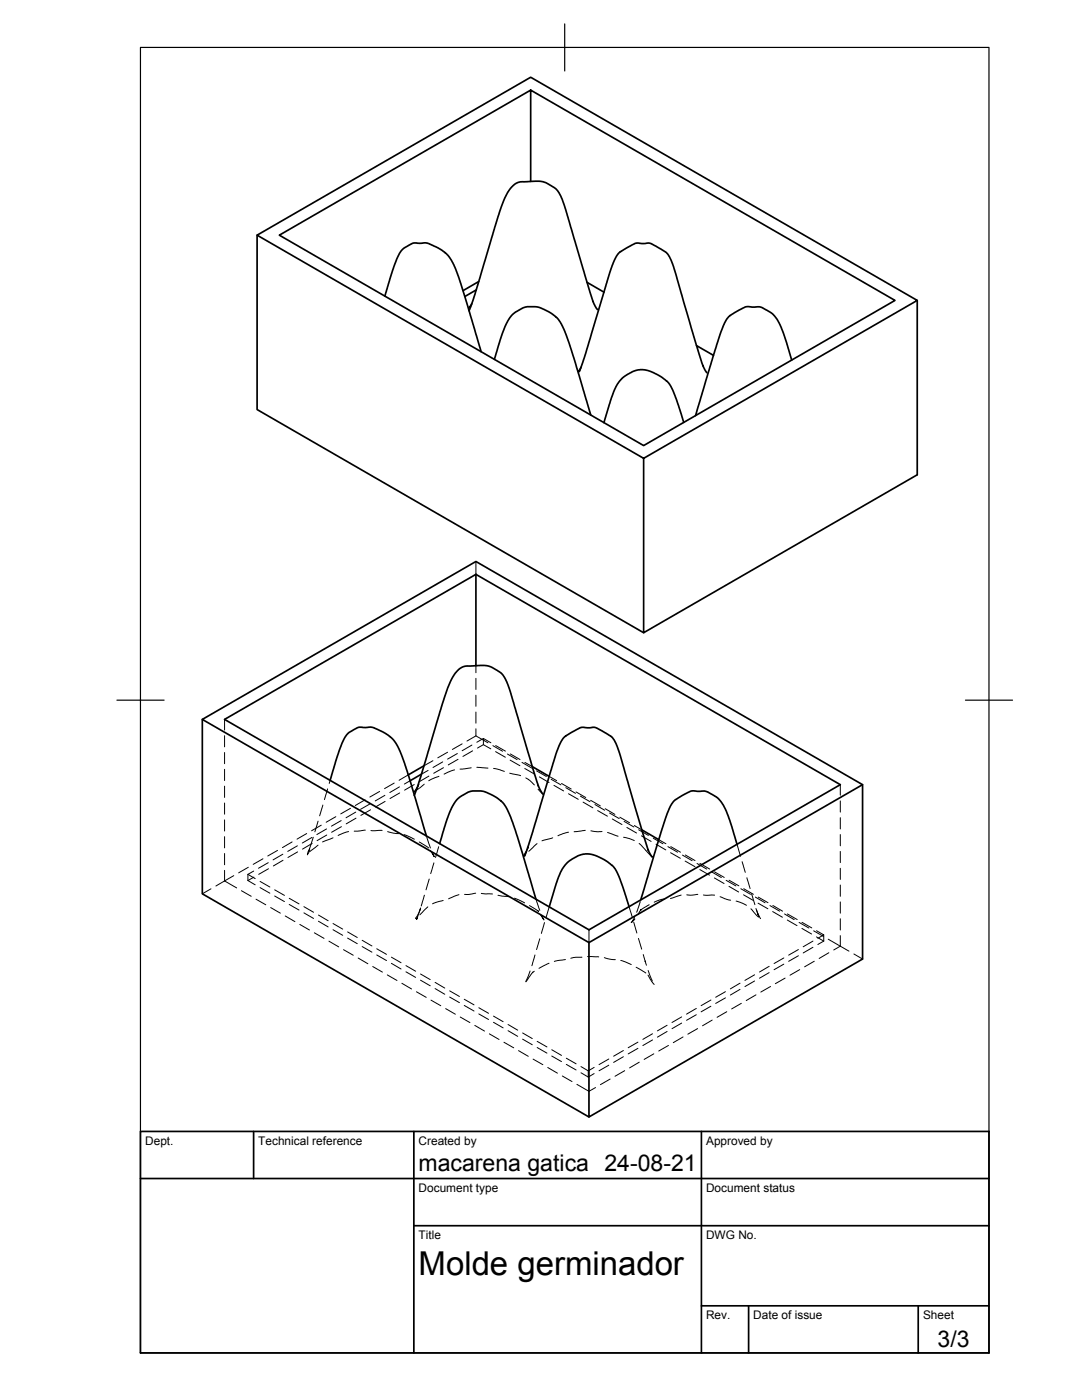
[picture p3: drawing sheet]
<svg xmlns="http://www.w3.org/2000/svg" width="216mm" height="279mm" viewBox="0 0 216 279" stroke-linecap="round" stroke-linejoin="round" font-family="sans-serif">
<g fill="none" stroke="#000" stroke-width=".34">
<path d="M105.9 18l-50.2 28.9 72.7 42 50.2-28.9-72.7-42v18.2M51.3 46.9l54.6-31.5 77.1 44.6-54.6 31.5zM51.3 46.9v34.8l77.1 44.6M76.8 59.1l1.6-5.3 1.2-2.9a4.3 4.3 0 0 1 2.5-2.3l.5-.1h2.3l.6 .1 2.7 1.4 1.1 .9 .6 .8 .9 1.6 1 2.7 4.2 14.2M95 57.9l-2.2 1.3M95.5 56.2l-3.1 1.8M117.1 56.4l3.4 1.9M183 60v34.8l-54.6 31.5v-34.8M94.1 60.6l-.5 .7M98.6 71.7l2.2-6.6 .9-1.7 .6-.6 1.8-1.2 1.2-.4 2.1 .1 2.1 .9 1.9 1.5 1.3 2.5 1.8 5.3 3.4 11.3M115.9 73.3l-.5 .8M118.3 60.2l-5.5-18.5-.6-2-.6-1.2-1-1.1-2.3-1.1-1.6-.1-2.2 .1a3.7 3.7 0 0 0-3.4 2.5l-1.4 3.5-4.9 16.4-1.2 3.3"/>
<path d="M118.3 60.1l.9 1.7M139 69l3.4 1.9M140.2 72.9l.9 1.5M140.3 73l-4.4-14.6a34.2 34.2 0 0 0-2.3-7l-.8-1.1-3.3-1.8-2.7 .1-2.8 1.5-.7 .6-.7 1.1-.9 2.6-4.9 16.2-1.2 3.6M158 71.9l-1.8-5.6-.7-1.8-.9-1.4-.8-.7-1.8-1-.5-.2h-1.9a2.6 2.6 0 0 0-2.1 .6l-1.8 1.2a6.8 6.8 0 0 0-1.9 3.4l-5 16.6M136.4 84.3l-2-6a6.3 6.3 0 0 0-3.3-3.6l-1.9-.8-1.4-.1-1.6 .4-2.1 1.3-.9 1.1-.7 1.4-2 6.3M95 114.6v18.2M40.4 143.6l54.6-31.5 77.1 44.5-54.6 31.5zM40.4 143.6v34.8l77.1 44.5M44.8 143.6l50.2-29 72.7 42-50.2 29zM65.9 155.7l1.8-5.9 .9-2.3a4.8 4.8 0 0 1 2.9-2.3l2.5-.1 .6 .1 2.7 1.4 .8 .6 .9 1.1 .8 1.5 .9 2.6 4.4 14.4M83.2 157.3l-.5 .7"/>
<path d="M84.1 154.5l-2.3 1.3M84.6 152.8l-3.1 1.8M106.2 153l3.4 1.9M107.4 156.8l.9 1.6M107.4 156.8l-5.5-18.4-1.2-3.1-.3-.6-.7-.6-2.3-1.2-1.6-.1-2.2 .1a3.7 3.7 0 0 0-3.4 2.5l-.9 1.9-1 3-4.3 14.6-1.3 3.7M172.1 156.6v34.8l-54.6 31.5v-34.8M87.7 168.4l2.1-6.5 .8-1.5 1.1-1.3 1.7-1 1-.2 2.2 .1 2.3 1 1.7 1.5 1.3 2.6 1.5 4.4 3.5 12M105 170l-.5 .8M128.1 165.6l3.3 2M129.3 169.6l.8 1.4M129.3 169.7l-4.3-14.6a32.5 32.5 0 0 0-2.4-7.3l-.7-.9-3.3-1.8-2.8 .1-3.2 1.9a11.7 11.7 0 0 0-2.2 5.1l-4.1 13.7-1.6 4.9M147.1 168.5l-1.8-5.6-.5-1.3-.9-1.6-1-1-1.7-.9-.6-.2-2.1-.1a7.8 7.8 0 0 0-3.5 1.6l-.2 .2a7.3 7.3 0 0 0-2 3.8l-4.9 16.2"/>
<path d="M125.5 180.9l-2-5.9a6.4 6.4 0 0 0-3.3-3.6l-1.9-.8-1.5-.2-1.5 .4-2.1 1.3-1 1.3-.8 1.6-1.8 6M28 225.8h169.3v44.2h-169.3zM28 235.2h169.3M50.6 225.8v9.4M82.6 225.8v44.2M140 225.8v44.2M82.6 244.6h114.7M140 260.6h57.3M149.4 260.6v9.4M183.2 260.6v9.4"/>
</g>
<g fill="none" stroke="#000" stroke-width=".2">
<path d="M95 112.1v2.5M95 132.8v1.5M95 135.4v2.2M95 138.7v2.3M44.8 143.6v2.1M44.8 146.8v2.3M44.8 150.2v2.2M44.8 153.5v2.3M44.8 156.9v2.2M65.4 157.4l-.7 2.2M65.9 155.7l-.2 .7M72.8 159.6l-1.9 1.2"/>
<path d="M75.7 158l-1.9 1.1M76.8 158.7l-1.9 1.1M76.8 159.9l-1.9 1.2M78.7 156.3l-2 1.1M79.7 157l-1.9 1.2M79.8 158.2l-2 1.2M81.5 154.6l-1.9 1.1M81.8 155.8l-1.1 .7M82.7 156.6l-2 1.1M82.8 158.4l-.2 .3 .1-.1M83.2 157.3l.4-.8-.4 .9M84.6 156.5l-1.7 1.4"/>
<path d="M85.4 153.7l-1.3 .8M85.6 154.9l-2 1.1M86.4 151.8l-1.8 1M87.6 154.9l-2.1 .9M88.3 152.1l-1.9 1.1M88.5 153.2l-2 1.1M89.3 150.1l-1.9 1.1M90.7 153.7l-2.1 .8M91.3 150.4l-2 1.1M91.4 151.5l-2 1.2M92.2 148.5l-1.9 1.1M94 153.2l-2.2 .3"/>
<path d="M94.2 148.7l-2 1.1M94.3 149.8l-1.9 1.2M95 142.1v2.2M95 145.4v1.5M95 146.9l2.4 1.3M95 146.9l-1.8 1M95.1 148.1l1.4-.7 1.4 .8M95.1 153.1l2.3 .2M96.5 148.6l1.4 .8M96.5 148.6l-1.2 .7M96.5 147.4v1.2M98.3 148.8l2 1.1"/>
<path d="M98.5 153.4l2.1 .5M98.9 150l1.9 1.1M98.9 148.8l2 1.1M101.3 150.5l1.9 1.1M101.7 154.3l2.2 .5M101.8 151.7l1.9 1.1M101.8 150.5l2 1.1M104.2 152.2l1.9 1.1M104.7 153.4l1.9 1.1M104.7 152.2l1.5 .8M104.9 155.2l.8 .6 .9 .9M107.1 153.8l1.9 1.2"/>
<path d="M107.4 157.5l.9 .9M107.4 156.8h.1M107.6 155l2 1.2M109.6 154.9l1.5 .9M110 155.5l1.9 1.1M110.5 156.7l2 1.2M112 156.4l2 1.1M112.9 157.2l1.9 1.1M113.4 158.4l2 1.1M115 158.1l1.9 1.1M115.8 158.9l1.9 1.1M117.9 159.7l1.9 1.1"/>
<path d="M167.7 156.6v2.1M167.7 159.8v2.3M42.1 177.4l-1.7 1M44.8 160.3v2.2M44.8 163.6v2.3M44.8 167v2.2M44.8 170.3v2.3M44.8 173.7v2.1M44.8 175.8l2.4 1.4M44.8 175.8l-1.7 1M46.6 174.8l-1.8 1M48.2 177.8l1.9 1.1"/>
<path d="M49.5 174.5l1.4 .9M49.5 175.7l1.4 .9M49.5 174.5v1.2M49.5 173.1l-1.9 1.1M50.6 173.8l-1.1 .7M50.7 175.1l-1.2 .6M51.1 179.5l1.9 1.1M51.9 175.9l1.9 1.1M51.9 177.1l1.9 1.2M52.5 171.4l-2 1.1M53.5 172.2l-1.9 1.1M53.6 173.4l-2 1.1"/>
<path d="M54.8 177.6l2 1.1M54.8 178.8l2 1.1M55.4 169.7l-2 1.1M56.4 170.5l-1.9 1.1M56.5 171.7l-2 1.1M57.7 179.3l2 1.1M58.3 168l-1.9 1.2M59.3 168.8l-1.9 1.1M59.4 170l-1.9 1.1M61.2 166.4l-1.9 1.1M61.4 170.1l.4-.7-.5 1.2 .2-.3M62.3 167.1l-2 1.1"/>
<path d="M62.3 168.3l-1.9 1.2M62.5 167.1l-.7 2.1M63.5 163.9l-.7 2.1M63.5 168.7l-1.8 1.3M64.1 164.7l-1.9 1.1M64.4 160.7l-.6 2.1M65.2 165.4l-2 1.2M65.2 166.7l-1.9 1.1M66.5 167.2l-2.1 .8M67 163l-1.9 1.1M68.1 163.8l-2 1.1M68.1 165l-1.9 1.1"/>
<path d="M69.6 166l-2.1 .7M69.9 161.3l-1.9 1.1M71 162.1l-2 1.1M71 163.3l-1.9 1.1M72.9 165.7l-2.2 .2M73.9 160.4l-2 1.1M73.9 161.6l-1.9 1.1M76.2 165.7l-2.2 .1M77.3 166l2.2 .4M80.6 166.6l2.1 .9M83.7 168l1.8 1.2M84.7 178.7l-.6 2.1"/>
<path d="M85.1 166.8l.8 2.4M85.6 175.4l-.6 2.2M85.9 169.7l.8 1.3-.4-.7M86.6 172.2l-.7 2.2M87.5 169l-.6 2.1M88.4 179.7l-2.1 .7M91.6 178.6l-2.1 .8M94.9 178.3l-1.4 .2h-.8M96 178.3l2.3 .1M99.4 178.7l2.2 .3M102.6 179.3l2.1 .9M104.7 170.6l-.2 .2"/>
<path d="M104.8 170.5l-.1 .3M105.2 169.5l.2-.5-.4 1M106.9 179.5l.8 2.2M107.2 168.4l-1.7 1.5M110.3 167.2l-2.2 .6M113.4 166.1l-2.1 .7M116.3 160.1l2 1.1M116.8 165.7l-2.2 .3M117.9 165.8l2.2 .2M118.7 160.6l1.9 1.1M119.3 161.8l1.9 1.1M120.8 161.4l1.9 1.1"/>
<path d="M121.2 166.1l2.1 .8M121.6 162.3l2 1.1M122.2 163.4l1.9 1.2M123.7 163.1l1.9 1.1M124.4 167.1l2.2 .7M124.5 163.9l2 1.1M125.1 165.1l1.9 1.2M126.6 164.8l1.5 .8M127.4 165.6l2 1.1M127.5 168.3l2.6 2.7M127.8 179.9l-.8 2.2M128 166.8l1.9 1.1"/>
<path d="M129.3 169.6v-.1v.2M130.4 167.3l1.9 1.1M130.9 168.5l2 1.1M131.4 167.6l1.5 .8M132.7 179.4l-.8 .1-1.4 .6M133.3 169l1.9 1.1M133.8 170.2l2 1.1M133.8 169l2 1.1M135.9 178.6l-2.1 .7M136.2 170.7l1.9 1.1M136.7 171.8l2 1.2M136.8 170.6l1.9 1.1"/>
<path d="M139.1 172.3l1.9 1.1M139.2 178.5l-1.2 .2-1-.1M139.6 173.5l2 1.2M139.7 172.3l1.9 1.1M140.4 178.6l2.2 .1M142 174l1.9 1.1M142.5 175.2l2 1.1M142.6 174l1.9 1.1M143.7 179l2.1 .7M144.9 175.7l1.9 1.1M145.5 176.9l1.9 1.1M145.5 175.7l1.9 1.1"/>
<path d="M146.9 179.8l2.1 .9M147.1 168.5l.7 2.4M147.8 177.4l2 1.1M148.1 172l.6 2.1M148.4 178.6l1.9 1.1M148.4 177.4l1.9 1.1M149 175.2l.7 2.1M150 178.4l.6 2.1M150.7 179l2 1.2M151.3 179l1.9 1.1M167.7 163.2v2.2M167.7 166.6v2.2"/>
<path d="M167.7 169.9v2.2M167.7 173.3v2.2M167.7 176.6v2.3M167.7 180v2.2M54 181.1l1.9 1.1M56.9 182.8l1.9 1.1M57.7 180.5l2 1.1M59.8 184.5l2 1.1M60.6 180.9l2 1.2M60.6 182.2l2 1.1M62.7 186.2l2 1.1M63.5 182.6l2 1.2"/>
<path d="M63.5 183.9l2 1.1M65.6 187.8l2 1.2M66.5 184.3l1.9 1.1M66.5 185.5l1.9 1.2M68.5 189.5l2 1.1M69.4 186l1.9 1.1M69.4 187.2l1.9 1.1M71.5 191.2l1.9 1.1M72.3 187.7l1.9 1.1M72.3 188.9l1.9 1.1M74.4 192.9l1.9 1.1M75.2 189.3l1.9 1.2"/>
<path d="M75.2 190.6l1.9 1.1M77.3 194.6l1.9 1.1M78.1 191l1.9 1.1M78.1 192.3l1.9 1.1M80.2 196.2l1.9 1.2M81 192.7l1.9 1.1M81 193.9l1.9 1.2M83.1 197.9l1.9 1.1M83.7 181.9l.2-.7-1 2.1M83.7 181.9l-.6 1.6 .2-.5M83.9 194.4l1.9 1.1M83.9 195.6l1.9 1.1"/>
<path d="M85.4 181l-1.6 1.6M86 199.6l2 1.1M86.8 196.1l2 1.1M86.8 197.3l2 1.1M89.7 197.8l2 1.1M89.7 199l2 1.1M92.6 199.4l2 1.1M105.7 180.7l1.8 1.2-.1-.1M105.8 193.8l-.9 2.1M106.6 193.8l-.3 .3-1.4 1.8M106.7 190.6l-.6 2.1M107.7 187.4l-.6 2.1"/>
<path d="M107.8 182.5l.7 1.1-.4-.9M108.7 184.1l-.7 2.2M109.6 192.2l-2.1 1.1M109.6 181l-.6 2.1M112.8 191.5l-2.2 .4M116.1 191h-1.2l-1 .2M117.2 190.9l2.3 .1M117.5 185.6v2.5M120.6 191.1l2.2 .4M123.9 191.7l2.1 .8M125.5 180.9l.6 2.1M126.5 184.1l.6 2.1"/>
<path d="M126.6 183.1l-.6 1 .7-.7M126.9 193l2 1.2M127.4 187.3l.6 2.1M128.4 190.5l.6 2.1M129.3 194.6l1.2 1.9M129.3 193.7l.9 2.1M129.5 180.6l-1.7 1 .1-.1-.6 1M141.8 199.6l-1.9 1.1M144.8 197.9l-2 1.1M144.8 199.1l-2 1.2M147.7 196.2l-2 1.2M147.7 197.5l-2 1.1"/>
<path d="M149.8 181.4l1.5 1.6M150.6 194.5l-2 1.2M150.6 195.8l-2 1.1M150.8 181.3l1 2M150.8 198.5l-1.9 1.2M151 181.6l.4 1.4-.3-.8M151.3 180.2l1.9 1.2M153.5 192.9l-2 1.1M153.5 194.1l-2 1.1M153.6 180.7l2 1.1M153.8 196.9l-2 1.1M154.2 181.9l1.9 1.2"/>
<path d="M154.2 180.7l1.9 1.1M156.4 191.2l-1.9 1.1M156.4 192.4l-1.9 1.1M156.5 182.4l2 1.1M156.7 195.2l-2 1.1M157.1 183.6l1.9 1.1M157.1 182.4l2 1.1M159.3 189.5l-1.9 1.1M159.3 190.7l-1.9 1.2M159.4 184.1l2 1.1M159.6 193.5l-2 1.1M160 185.3l1.9 1.1"/>
<path d="M160 184.1l2 1.1M162.2 187.8l-1.9 1.2M162.2 189l-1.9 1.2M162.4 185.8l1.9 1.1M162.5 191.8l-2 1.2M162.9 187l1.5 .8M162.9 185.7l1.5 .9-1.2 .7M164.4 187.8l-1.2 .7M164.4 186.6v1.2M165.3 187.4l2.4 1.4M165.4 190.1l-1.9 1.2M167.7 183.4v2.2"/>
<path d="M167.7 186.7v2.1M167.7 188.8l-1.3 .8M167.7 188.8l1.7 1M170.4 190.4l1.7 1M88.9 201.3l2 1.1M91.8 203l2 1.1M92.6 200.7l2 1.1M94.7 204.6l2 1.2M95.5 201.1l2 1.1M95.5 202.3l2 1.2M97.7 206.3l1.9 1.1M98.5 202.8l1.9 1.1"/>
<path d="M98.5 204l1.9 1.1M100.6 208l1.9 1.1M101.4 204.5l1.9 1.1M101.4 205.7l1.9 1.1M103.5 209.7l1.9 1.1M104.3 206.2l1.9 1.1M104.3 207.4l1.9 1.1M106.4 211.4l1.9 1.1M107.2 207.8l1.9 1.1M107.2 209.1l1.9 1.1M109.3 213l1.9 1.2M110.1 209.5l1.9 1.1"/>
<path d="M110.1 210.8l1.9 1.1M112.2 214.7l1.9 1.1M113 211.2l2 1.1M113 212.4l2 1.1M115.1 216.4l2.4 1.4 1.3-.8M115.9 212.9l1.5 .8 1.2-.7M115.9 214.1l1.5 .9M117.4 213.7v1.3M118.6 214.3l-1.2 .7M121.5 211.3l-2 1.2M121.5 212.6l-2 1.1M121.7 215.4l-1.9 1.1"/>
<path d="M124.4 209.7l-2 1.1M124.4 210.9l-2 1.1M124.6 213.7l-1.9 1.1M127.3 208l-2 1.1M127.3 209.2l-2 1.1M127.6 212l-2 1.1M130.2 206.3l-1.9 1.1M130.2 207.5l-1.9 1.2M130.5 210.3l-2 1.1M133.1 204.6l-1.9 1.1M133.1 205.9l-1.9 1.1M133.4 208.6l-2 1.2"/>
<path d="M136 202.9l-1.9 1.2M136 204.2l-1.9 1.1M136.3 206.9l-2 1.2M138.9 201.3l-1.9 1.1M138.9 202.5l-1.9 1.1M139.2 205.3l-1.9 1.1M141.8 200.8l-1.9 1.1M142.1 203.6l-1.9 1.1M145 201.9l-1.9 1.1M147.9 200.2l-1.9 1.2"/>
</g>
<path d="M28 9.5h169.3v260.5h-169.3zM112.7 4.8v9.4M23.3 139.7h9.4M192.6 139.7h9.4" fill="none" stroke="#000" stroke-width=".24"/>
<text font-size="6.6" x="83.5" y="254.5">Molde germinador</text>
<g font-size="4.6">
<text x="83.5" y="233.8">macarena gatica 24-08-21</text>
<text x="187.1" y="268.7">3/3</text>
</g>
<g font-size="2.4">
<text x="29" y="228.4">Dept.</text>
<text x="51.5" y="228.4">Technical reference</text>
<text x="83.5" y="228.4">Created by</text>
<text x="140.9" y="228.4">Approved by</text>
<text x="83.5" y="237.8">Document type</text>
<text x="140.9" y="237.8">Document status</text>
<text x="83.5" y="247.2">Title</text>
<text x="140.9" y="247.2">DWG No.</text>
<text x="140.9" y="263.2">Rev.</text>
<text x="150.3" y="263.2">Date of issue</text>
<text x="184.2" y="263.2">Sheet</text>
</g>
</svg>
